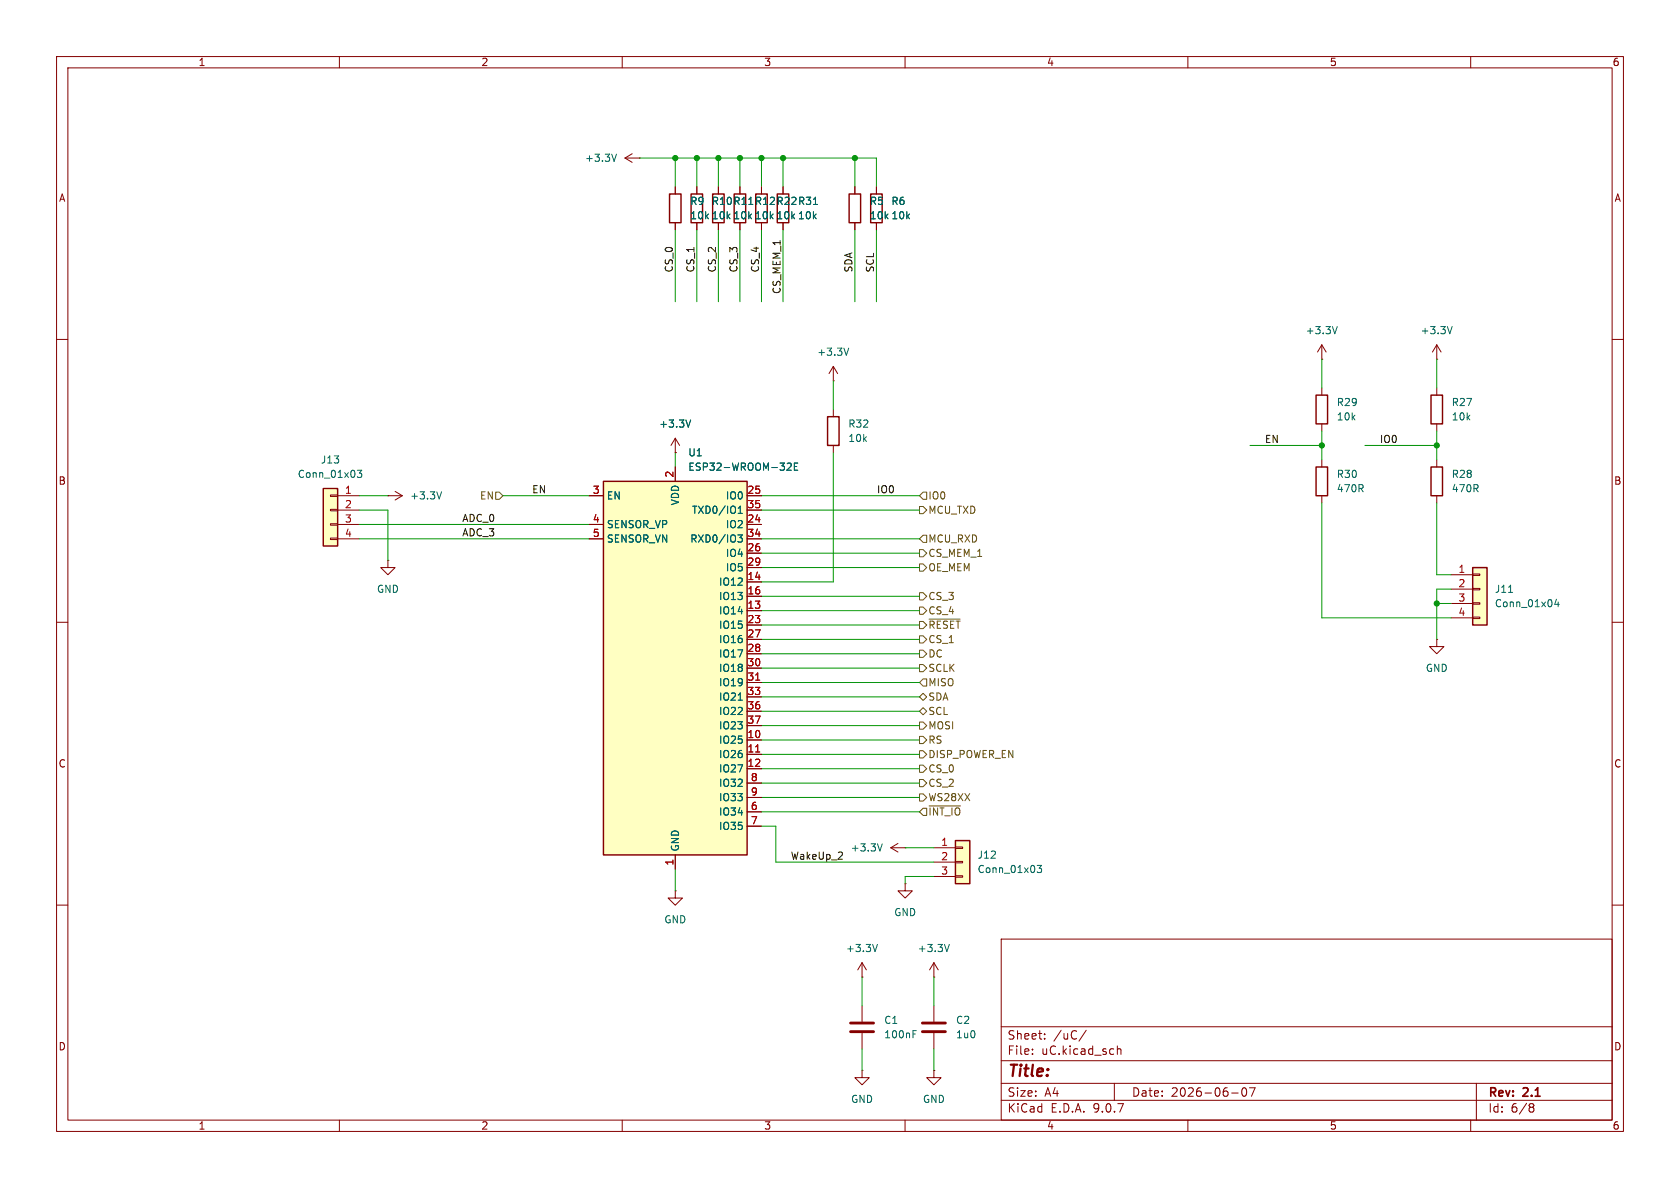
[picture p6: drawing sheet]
<svg xmlns="http://www.w3.org/2000/svg" width="297mm" height="210mm" viewBox="0 0 297 210" stroke-linecap="round" stroke-linejoin="round" font-family="sans-serif">
<g fill="none" stroke="#840000" stroke-width=".18">
<path d="M10 10h277v190h-277zM12 12h273v186h-273zM60 10v2M110 10v2M160 10v2M210 10v2M260 10v2M154.9 33v1.3M154.9 39.4v1.2M10 60h2M233.7 63.5h.1M233.7 61l-.8 1.2"/>
<path d="M233.7 61l.7 1.2M233.7 61v2.5M285 60h2M10 110h2M285 110h2M10 160h2M152.4 177.8v2.8M177 166h108v32h-108zM285 160h2M60 198v2M110 198v2M152.4 182.6v2.8"/>
<path d="M160 198v2M165.1 189.2v1.3h1.3l-1.3 1.3-1.3-1.3h1.3M165.1 189.2h.1M177 194.5h108M177 191.5h108M177 187.5h108M177 181.5h108M182.5 186.3v.1M182.5 185.5v.1M184.7 183.6v.1M184.7 182.8v.1M192 182.1l-1.3 2"/>
<path d="M197 191.5v3M197.5 184.9v1.5M197.5 185.5l.2-.1 .4 .1 .1 .9M210 198v2M217.7 193.2h1.2M219.7 192.4l.2-.1a.81 .81 0 0 1 .6 .6 .81 .81 0 0 1-.3 .8l-.2 .1a.81 .81 0 0 1-.3-1.4zM220.9 192.3h1l-.7 1.5M260 198v2M261 191.5v6.5M270.6 195.1l.4 .1 .2 .2-.3 .3M270.6 195.7h.3M270.9 195.7l.2 .2 .1 .4-.2 .2-.4 .1"/>
</g>
<path d="M150.4 180.8h4M150.4 182.4h4" fill="none" stroke="#840000" stroke-width=".51"/>
<path d="M236.4 57.7l-.4 1.3M161.4 182.8h.4M161.4 182.2h.6" fill="none" stroke="#006464" stroke-width=".18"/>
<path d="M153.9 34.3h2.1v5.1h-2.1z" fill="none" stroke="#840000" stroke-width=".25"/>
<path d="M168.9 148.6h2.5v7.6h-2.5z" fill="#ffffc2"/>
<path d="M122.2 34.3h2v5.1h-2zM126 34.3h2v5.1h-2zM129.8 34.3h2v5.1h-2zM133.6 34.3h2v5.1h-2zM137.4 34.3h2v5.1h-2zM150.1 34.3h2v5.1h-2zM146.3 73.7h2v5h-2zM232.7 69.9h2v5h-2zM253 69.9h2v5h-2zM168.9 148.6h2.5v7.6h-2.5z" fill="none" stroke="#840000" stroke-width=".25"/>
<g fill="none" stroke="#840000" stroke-width=".18">
<path d="M123.2 33v1.3M123.2 39.4v1.2M127 33v1.3M127 39.4v1.2M130.8 33v1.3M130.8 39.4v1.2M134.6 33v1.3M134.6 39.4v1.2M138.4 33v1.3M138.4 39.4v1.2M151.1 33v1.3M151.1 39.4v1.2"/>
<path d="M147.3 67.3h.1M147.3 64.8v2.5M147.3 72.4v1.3M147.3 78.7v1.3M147.3 64.8l-.7 1.2M147.3 64.8l.8 1.2M233.7 68.6v1.3M233.7 74.9v1.3M254 68.6v1.3M254 74.9v1.3M254 113v1.3h1.3l-1.3 1.3-1.3-1.3h1.3M254 113h.1"/>
<path d="M160 156.2v1.3h1.3l-1.3 1.3-1.3-1.3h1.3M160 156.2h.1M165.1 149.9h3.8M165.1 152.4h3.8M165.1 154.9h3.8M168.9 149.7h1.3v.3h-1.3zM168.9 152.3h1.3v.2h-1.3zM168.9 154.8h1.3v.3h-1.3zM152.4 172.7h.1M152.4 170.2l-.8 1.3M152.4 170.2l.8 1.3M152.4 170.2v2.5"/>
<path d="M165.1 172.7h.1M165.1 170.2l-.8 1.3M165.1 170.2l.8 1.3M165.1 170.2v2.5M165.1 177.8v2.8M152.4 189.2v1.3h1.3l-1.3 1.3-1.3-1.3h1.3M152.4 189.2h.1M165.1 182.6v2.8"/>
</g>
<path d="M143.8 36.1h.7M150 61.5l-.4 1.3M183.4 153h.7l-.4 .5 .4 .1v.5l-.2 .1-.5-.1M155.1 166.9l-.4 1.3M167.8 166.9l-.4 1.3" fill="none" stroke="#006464" stroke-width=".18"/>
<path d="M163.1 180.8h4M163.1 182.4h4" fill="none" stroke="#840000" stroke-width=".51"/>
<path d="M260.3 100.3h2.6v10.2h-2.6z" fill="#ffffc2"/>
<path d="M232.7 82.6h2v5h-2zM253 82.6h2v5h-2zM260.3 100.3h2.6v10.2h-2.6z" fill="none" stroke="#840000" stroke-width=".25"/>
<g fill="none" stroke="#840000" stroke-width=".18">
<path d="M119.4 77.5l-.8 1.2M119.4 77.5l.7 1.2M119.4 77.5v2.5M68.6 99.1v1.2h-1.3l1.3 1.3 1.2-1.3h-1.2M68.6 99.1h.1M68.6 87.6h.1M68.6 87.6h2.5M69.8 86.9l1.3 .7M71.1 87.6l-1.3 .8M119.4 80h.1M233.7 81.3v1.3M233.7 87.6v1.3"/>
<path d="M254 81.3v1.3M254 87.6v1.3M256.5 101.6h3.8M256.5 104.1h3.8M256.5 106.7h3.8M256.5 109.2h3.8M260.3 101.5h1.3v.2h-1.3zM260.3 104h1.3v.3h-1.3zM260.3 106.6h1.3v.2h-1.3zM260.3 109.1h1.3v.2h-1.3zM119.4 157.5v1.3h1.2l-1.2 1.2-1.3-1.2h1.3M119.4 157.5h.1"/>
<path d="M157.5 149.9l1.2 .7M157.5 149.9h2.5M158.7 149.1l-1.2 .8M160 149.9h.1"/>
</g>
<path d="M122.1 74.2l-.4 1.3M78.1 86.9l-.5 1.3M266.7 104.7h.7M275.2 105.9l-.3 .9h.7M275.5 106.4v.9M156 149.2l-.4 1.2" fill="none" stroke="#006464" stroke-width=".18"/>
<path d="M106.7 85.1h25.4v66h-25.4z" fill="#ffffc2"/>
<path d="M106.7 85.1h25.4v66h-25.4z" fill="none" stroke="#840000" stroke-width=".25"/>
<g fill="none" stroke="#840000" stroke-width=".18">
<path d="M104.1 87.6h2.6M104.1 92.7h2.6M104.1 95.3h2.6M119.4 82.6v2.5M132.1 87.6h2.5M132.1 92.7h2.5M132.1 95.3h2.5M132.1 90.2h2.5M132.1 97.8h2.5M132.1 100.3h2.5M132.1 102.9h2.5M132.1 105.4h2.5"/>
<path d="M132.1 108h2.5M132.1 110.5h2.5M132.1 113h2.5M132.1 115.6h2.5M132.1 118.1h2.5M132.1 120.7h2.5M132.1 123.2h2.5M132.1 125.7h2.5M132.1 128.3h2.5M132.1 130.8h2.5M132.1 133.4h2.5M132.1 135.9h2.5"/>
<path d="M132.1 138.4h2.5M119.4 151.1v2.6M132.1 141h2.5M132.1 143.5h2.5M132.1 146.1h2.5"/>
</g>
<path d="M130.4 94.6h.8l-.4 .4 .4 .2v.5l-.2 .1h-.5M130.5 90.7h.7M130.5 89.8l.4-.3v1.2M139.2 82l.4-.1 .3 .3-.8 .9h.8M140.4 82.5h.5M141 81.9h-.6v1.2h.6M130.5 123.8h.7" fill="none" stroke="#006464" stroke-width=".18"/>
<path d="M133.6 120.2h.7M133.6 132.9h.7" fill="none" stroke="#a90000" stroke-width=".18"/>
<path d="M57.1 86.4h2.6v10.1h-2.6z" fill="#ffffc2"/>
<path d="M118.4 34.3h2v5.1h-2zM57.1 86.4h2.6v10.1h-2.6z" fill="none" stroke="#840000" stroke-width=".25"/>
<g fill="none" stroke="#840000" stroke-width=".18">
<path d="M110.5 27.9l1.3 .8M110.5 27.9h2.5M111.8 27.2l-1.3 .7M113 27.9h.1M119.4 33v1.3M119.4 39.4v1.2M123.2 33v1.3M123.2 39.4v1.2M127 33v1.3M127 39.4v1.2M130.8 33v1.3M130.8 39.4v1.2"/>
<path d="M134.6 33v1.3M134.6 39.4v1.2M138.4 33v1.3M138.4 39.4v1.2M151.1 33v1.3M151.1 39.4v1.2M154.9 33v1.3M154.9 39.4v1.2M254 63.5h.1M254 61l-.8 1.2M254 61l.8 1.2M254 61v2.5"/>
<path d="M58.4 87.5h1.3v.3h-1.3zM58.4 90h1.3v.3h-1.3zM58.4 92.6h1.3v.2h-1.3zM58.4 95.1h1.3v.3h-1.3zM59.7 87.6h3.8M59.7 90.2h3.8M59.7 92.7h3.8M59.7 95.3h3.8M104.1 87.6h2.6M104.1 92.7h2.6M104.1 95.3h2.6M119.4 80h.1"/>
<path d="M119.4 82.6v2.5M132.1 87.6h2.5M132.1 90.2h2.5M132.1 92.7h2.5M132.1 95.3h2.5M132.1 97.8h2.5M132.1 100.3h2.5M132.1 102.9h2.5M132.1 105.4h2.5M132.1 108h2.5M132.1 110.5h2.5M132.1 113h2.5"/>
<path d="M132.1 115.6h2.5M132.1 118.1h2.5M132.1 120.7h2.5M132.1 123.2h2.5M132.1 125.7h2.5M132.1 128.3h2.5M132.1 130.8h2.5M132.1 133.4h2.5M132.1 135.9h2.5M132.1 138.4h2.5M119.4 151.1v2.6M132.1 141h2.5"/>
<path d="M132.1 143.5h2.5M132.1 146.1h2.5"/>
</g>
<path d="M109 27.2l-.4 1.3M143.8 36.1h.7M256.7 57.7l-.4 1.3M122.1 74.2l-.4 1.3M63.2 83.1h.8l-.5 .5 .4 .1v.6l-.2 .1-.5-.1M130.4 94.6h.8l-.4 .4 .4 .2v.5l-.2 .1h-.5M130.5 90.7h.7M130.5 89.8l.4-.3v1.2M139.2 82l.4-.1 .3 .3-.8 .9h.8M140.4 82.5h.5M141 81.9h-.6v1.2h.6M130.5 123.8h.7" fill="none" stroke="#006464" stroke-width=".18"/>
<g fill="none" stroke="#725600" stroke-width=".18">
<path d="M87.6 87h.7l.6 .6-.6 .7h-.7zM162.6 97.2h.6l.6 .6-.6 .6h-.6zM162.6 99.7h.6l.6 .6-.6 .7h-.6zM162.6 89.5h.6l.6 .7-.6 .6h-.6zM163.2 94.6h.6v1.3h-.6l-.6-.6zM163.2 87h.6v1.3h-.6l-.6-.7zM162.6 109.9h.6l.6 .6-.6 .6h-.6zM162.6 107.3h.6l.6 .7-.6 .6h-.6zM162.6 104.8h.6l.6 .6-.6 .6h-.6zM162.6 112.4h.6l.6 .6-.6 .7h-.6zM162.6 117.5h.6l.6 .6-.6 .6h-.6zM162.6 114.9h.6l.6 .7-.6 .6h-.6z"/>
<path d="M164.2 109.4h5.5M162.6 137.8h.6l.6 .6-.6 .7h-.6zM162.6 127.6h.6l.6 .7-.6 .6h-.6zM162.6 132.7h.6l.6 .7-.6 .6h-.6zM162.6 130.2h.6l.6 .6-.6 .6h-.6zM162.6 125.7l.6-.6 .6 .6-.6 .7zM162.6 123.2l.6-.6 .6 .6-.6 .6zM162.6 135.3h.6l.6 .6-.6 .6h-.6zM163.2 120h.6v1.3h-.6l-.6-.6zM162.6 140.3h.6l.6 .7-.6 .6h-.6zM163.2 142.9h.6v1.2h-.6l-.6-.6zM164.2 142.5h5.6"/>
</g>
<g fill="none" stroke="#009600" stroke-width=".18">
<path d="M113 27.9h41.9v5.1M119.4 27.9v5.1M123.2 27.9v5.1M127 27.9v5.1M130.8 27.9v5.1M134.6 27.9v5.1M138.4 27.9v5.1M151.1 27.9v5.1M119.4 40.6v12.7M123.2 40.6v12.7M127 40.6v12.7M130.8 40.6v12.7"/>
<path d="M134.6 40.6v12.7M138.4 40.6v12.7M151.1 40.6v12.7M154.9 40.6v12.7M147.3 67.3v5.1M221 78.7h12.7M233.7 63.5v5.1M233.7 76.2v5.1M241.3 78.7h12.7M254 63.5v5.1M254 76.2v5.1M63.5 87.6h5.1"/>
<path d="M63.5 90.2h5.1v8.9M63.5 95.3h40.6M63.5 92.7h40.6M88.9 87.6h15.2M119.4 80v2.6M134.6 87.6h28M134.6 90.2h28M134.6 97.8h28M134.6 95.3h28M147.3 80v22.9h-12.7M233.7 88.9v20.3h22.8M254 88.9v12.7h2.5"/>
<path d="M134.6 100.3h28M134.6 110.5h28M134.6 108h28M134.6 105.4h28M134.6 115.6h28M134.6 113h28M134.6 118.1h28M254 106.7h2.5M256.5 104.1h-2.5v8.9M134.6 133.4h28M134.6 130.8h28M134.6 128.3h28"/>
<path d="M134.6 125.7h28M134.6 120.7h28M134.6 123.2h28M134.6 138.4h28M134.6 135.9h28M119.4 153.7v3.8M134.6 146.1h2.6v6.3h27.9M134.6 143.5h28M134.6 141h28M160 149.9h5.1M165.1 154.9h-5.1v1.3M152.4 172.7v5.1"/>
<path d="M165.1 172.7v5.1M152.4 185.4v3.8M165.1 185.4v3.8"/>
</g>
<path d="M133.6 120.2h.7M133.6 132.9h.7" fill="none" stroke="#a90000" stroke-width=".18"/>
<g fill="#009600" stroke="#009600" stroke-width=".18">
<circle cx="119.4" cy="27.9" r=".46"/>
<circle cx="123.2" cy="27.9" r=".46"/>
<circle cx="127" cy="27.9" r=".46"/>
<circle cx="130.8" cy="27.9" r=".46"/>
<circle cx="138.4" cy="27.9" r=".46"/>
<circle cx="151.1" cy="27.9" r=".46"/>
<circle cx="134.6" cy="27.9" r=".46"/>
<circle cx="233.7" cy="78.7" r=".46"/>
<circle cx="254" cy="106.7" r=".46"/>
<circle cx="254" cy="78.7" r=".46"/>
</g>
<text font-size="2.8" fill="#840000" x="178" y="190.9">Title:</text>
<g font-size="2.1" fill="#840000">
<text x="178" y="184">Sheet:</text>
<text x="186.2" y="184">/uC/</text>
<text x="178" y="186.7">File:</text>
<text x="184.1" y="186.7">uC.kicad_sch</text>
<text x="178" y="196.9">KiCad</text>
<text x="178" y="194.1">Size:</text>
<text x="184.7" y="194.1">A4</text>
<text x="185.7" y="196.9">E.D.A.</text>
<text x="193.3" y="196.9">9.0.7</text>
<text x="200" y="194.1">Date:</text>
<text x="207" y="194.1">2026-06-07</text>
<text x="263" y="194.3">Rev:</text>
<text x="263" y="196.9">Id:</text>
<text x="267.1" y="196.9">6/8</text>
<text x="269.4" y="194.3">2.1</text>
</g>
<g font-size="1.8" fill="#840000">
<text x="35" y="11.9">1</text>
<text x="85" y="11.9">2</text>
<text x="135" y="11.9">3</text>
<text x="185" y="11.9">4</text>
<text x="235" y="11.9">5</text>
<text x="285" y="11.9">6</text>
<text x="10.3" y="35.9">A</text>
<text x="285.3" y="35.9">A</text>
<text x="10.3" y="85.9">B</text>
<text x="285.3" y="85.9">B</text>
<text x="10.3" y="135.9">C</text>
<text x="285.3" y="135.9">C</text>
<text x="10.3" y="185.9">D</text>
<text x="285.3" y="185.9">D</text>
<text x="35" y="199.9">1</text>
<text x="85" y="199.9">2</text>
<text x="135" y="199.9">3</text>
<text x="185" y="199.9">4</text>
<text x="235" y="199.9">5</text>
<text x="285" y="199.9">6</text>
</g>
<g font-size="1.8" fill="#006464">
<text x="103.3" y="28.8">+3.3V</text>
<text x="121.9" y="36.4">R9</text>
<text x="121.9" y="39">10k 10k 10k 10k 10k 10k</text>
<text x="125.7" y="36.4">R10 R11 R12 R22 R31</text>
<text x="153.7" y="36.4">R5</text>
<text x="153.7" y="39">10k 10k</text>
<text x="157.5" y="36.4">R6</text>
<text x="230.7" y="59.3">+3.3V</text>
<text x="251.1" y="59.3">+3.3V</text>
<text x="144.4" y="63.1">+3.3V</text>
<text x="236.2" y="72">R29</text>
<text x="256.5" y="72">R27</text>
<text x="116.4" y="75.8">+3.3V</text>
<text x="149.9" y="75.8">R32</text>
<text x="236.2" y="74.5">10k</text>
<text x="256.5" y="74.5">10k</text>
<text x="56.6" y="82.1">J13</text>
<text x="121.6" y="83.4">ESP32-WROOM-32E</text>
<text x="121.6" y="80.9">U1</text>
<text x="149.9" y="78.3">10k</text>
<text x="52.5" y="84.7">Conn_01x03</text>
<text x="72.4" y="88.5">+3.3V</text>
<text x="107.2" y="88.5">EN</text>
<text x="120.2" y="89.4" transform="rotate(-90 120.2 89.4)">VDD</text>
<text x="128.2" y="88.5">IO0</text>
<text x="236.2" y="87.2">470R</text>
<text x="236.2" y="84.7">R30</text>
<text x="256.5" y="87.2">470R</text>
<text x="256.5" y="84.7">R28</text>
<text x="107.2" y="93.6">SENSOR_VP</text>
<text x="122.2" y="91">TXD0/IO1</text>
<text x="128.2" y="93.6">IO2</text>
<text x="107.2" y="96.1">SENSOR_VN</text>
<text x="121.9" y="96.1">RXD0/IO3</text>
<text x="128.2" y="98.7">IO4</text>
<text x="128.2" y="101.2">IO5</text>
<text x="66.5" y="105">GND</text>
<text x="127" y="103.7">IO12</text>
<text x="127" y="106.3">IO13</text>
<text x="264.2" y="107.5">Conn_01x04</text>
<text x="264.2" y="105">J11</text>
<text x="127" y="108.8">IO14</text>
<text x="127" y="111.4">IO15</text>
<text x="127" y="113.9">IO16</text>
<text x="127" y="116.4">IO17</text>
<text x="127" y="119">IO18</text>
<text x="252" y="119">GND</text>
<text x="127" y="121.5">IO19</text>
<text x="127" y="124.1">IO21</text>
<text x="127" y="126.6">IO22</text>
<text x="127" y="129.1">IO23</text>
<text x="127" y="131.7">IO25</text>
<text x="127" y="134.2">IO26</text>
<text x="127" y="136.8">IO27</text>
<text x="127" y="139.3">IO32</text>
<text x="127" y="141.8">IO33</text>
<text x="127" y="144.4">IO34</text>
<text x="127" y="146.9">IO35</text>
<text x="120.2" y="150.6" transform="rotate(-90 120.2 150.6)">GND</text>
<text x="150.3" y="150.7">+3.3V</text>
<text x="172.7" y="154.5">Conn_01x03</text>
<text x="172.7" y="152">J12</text>
<text x="117.3" y="163.4">GND</text>
<text x="158" y="162.2">GND</text>
<text x="149.5" y="168.5">+3.3V</text>
<text x="162.2" y="168.5">+3.3V</text>
<text x="156.2" y="181.2">C1</text>
<text x="156.2" y="183.7">100nF</text>
<text x="168.9" y="181.2">C2</text>
<text x="168.9" y="183.7">1u0</text>
<text x="150.4" y="195.2">GND</text>
<text x="163.1" y="195.2">GND</text>
</g>
<g font-size="1.8" fill="#0f0f0f">
<text x="119" y="48.3" transform="rotate(-90 119 48.3)">CS_0</text>
<text x="122.8" y="48.3" transform="rotate(-90 122.8 48.3)">CS_1</text>
<text x="126.7" y="48.3" transform="rotate(-90 126.7 48.3)">CS_2</text>
<text x="130.5" y="48.3" transform="rotate(-90 130.5 48.3)">CS_3</text>
<text x="134.3" y="48.3" transform="rotate(-90 134.3 48.3)">CS_4</text>
<text x="138.1" y="52.1" transform="rotate(-90 138.1 52.1)">CS_MEM_1</text>
<text x="150.8" y="48.3" transform="rotate(-90 150.8 48.3)">SDA</text>
<text x="154.6" y="48.3" transform="rotate(-90 154.6 48.3)">SCL</text>
<text x="223.5" y="78.4">EN</text>
<text x="243.8" y="78.4">IO0</text>
<text x="94" y="87.3">EN</text>
<text x="154.9" y="87.3">IO0</text>
<text x="81.6" y="92.4">ADC_0</text>
<text x="81.6" y="94.9">ADC_3</text>
<text x="139.7" y="152.1">WakeUp_2</text>
</g>
<g font-size="1.8" fill="#a90000">
<text x="60.9" y="87.4">1</text>
<text x="60.9" y="89.9">2</text>
<text x="104.7" y="87.4">3</text>
<text x="119.1" y="84.5" transform="rotate(-90 119.1 84.5)">2</text>
<text x="132" y="87.4">25</text>
<text x="132" y="89.9">35</text>
<text x="60.9" y="92.5">3</text>
<text x="60.9" y="95">4</text>
<text x="104.7" y="92.5">4</text>
<text x="104.7" y="95">5</text>
<text x="132" y="92.5">24</text>
<text x="132" y="95">34</text>
<text x="132" y="97.5">26</text>
<text x="132" y="100.1">29</text>
<text x="257.7" y="101.3">1</text>
<text x="132" y="102.6">14</text>
<text x="132" y="105.2">16</text>
<text x="132" y="107.7">13</text>
<text x="257.7" y="103.9">2</text>
<text x="257.7" y="106.4">3</text>
<text x="132" y="110.2">23</text>
<text x="132" y="112.8">27</text>
<text x="257.7" y="109">4</text>
<text x="132" y="115.3">28</text>
<text x="132" y="117.9">30</text>
<text x="132" y="120.4">31</text>
<text x="132" y="122.9">33</text>
<text x="132" y="125.5">36</text>
<text x="132" y="128">37</text>
<text x="132" y="130.6">10</text>
<text x="132" y="133.1">11</text>
<text x="132" y="135.6">12</text>
<text x="132.6" y="138.2">8</text>
<text x="132.6" y="140.7">9</text>
<text x="132.6" y="143.3">6</text>
<text x="132.6" y="145.8">7</text>
<text x="166.3" y="149.6">1</text>
<text x="119.1" y="153.1" transform="rotate(-90 119.1 153.1)">1</text>
<text x="166.3" y="152.1">2</text>
<text x="166.3" y="154.7">3</text>
</g>
<g font-size="1.8" fill="#725600">
<text x="84.8" y="88.5">EN</text>
<text x="164" y="88.5">IO0</text>
<text x="164" y="91">MCU_TXD</text>
<text x="164" y="98.7">CS_MEM_1</text>
<text x="164" y="96.1">MCU_RXD</text>
<text x="164" y="101.2">OE_MEM</text>
<text x="164" y="106.3">CS_3</text>
<text x="164" y="111.4">~{RESET}</text>
<text x="164" y="108.8">CS_4</text>
<text x="164" y="113.9">CS_1</text>
<text x="164" y="119">SCLK</text>
<text x="164" y="116.4">DC</text>
<text x="164" y="121.5">MISO</text>
<text x="164" y="124.1">SDA</text>
<text x="164" y="129.1">MOSI</text>
<text x="164" y="131.7">RS</text>
<text x="164" y="126.6">SCL</text>
<text x="164" y="134.2">DISP_POWER_EN</text>
<text x="164" y="136.8">CS_0</text>
<text x="164" y="139.3">CS_2</text>
<text x="164" y="141.8">WS28XX</text>
<text x="164" y="144.4">~{INT_IO}</text>
</g>
</svg>
